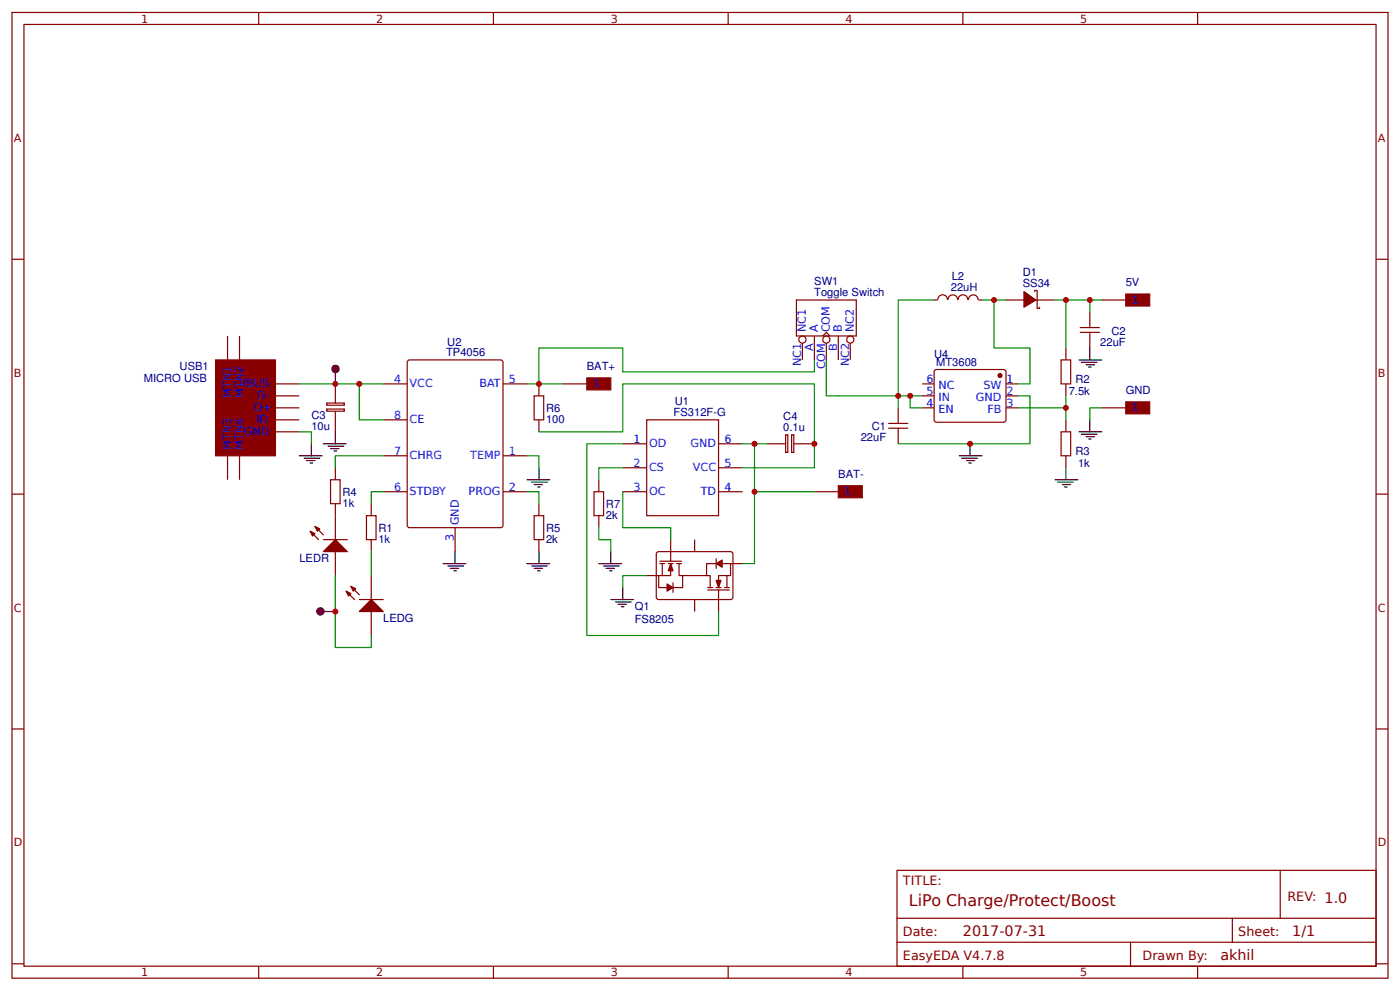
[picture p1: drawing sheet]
<svg xmlns="http://www.w3.org/2000/svg" width="309mm" height="219mm" viewBox="0 0 309 219" stroke-linecap="round" stroke-linejoin="round" font-family="sans-serif">
<g fill="none" stroke="#800" stroke-width=".26">
<path d="M2.6 2.8h304.1v213.2h-304.1zM5.3 5.4h298.7v208h-298.7zM57.1 2.8v2.6M109 2.8v2.6M160.9 2.8v2.6M212.7 2.8v2.6M264.6 2.8v2.6M2.6 57.3h2.7M304 57.3h2.7M50.3 74.2v5.3M52.9 74.2v5.3M90 79.7l.5-.2h20.1l.5 .2v36.3l-.2 .5h-20.4l-.5-.2z"/>
<path d="M175.9 66.3h13.3v7.9h-13.3zM177.3 75.8v3.7M179.9 74.2v5.3M181.8 74.2l.8-.8 .8 .8M182.6 75.8v3.7M185.2 74.2v5.3M187.9 75.8v3.7M234.4 79.5h2.1v5.3h-2.1zM235.5 76.8v2.7M238.7 72.3h4.2M238.7 73.4h4.2M240.8 68.9v3.4"/>
<path d="M240.8 73.4v3.4M60.9 95.4h5.2M60.9 84.8h5.2M60.9 87.4h5.2M60.9 90.1h5.2M60.9 92.7h5.2M72.2 90.3h3.9v.5h-3.9zM72.2 89h3.9v.5h-3.9zM74.1 84.8v4.2M74.1 90.9v4.5M84.7 84.8h5.3M84.7 92.7h5.3"/>
<path d="M111.1 84.8h5.3M137.6 98h5.3M142.9 92.7h15.8v21.2h-15.8zM158.7 98h5.3M196.3 94.6h4.3M196.3 93.5h4.3M198.4 90.1v3.4M198.4 94.6v3.4M234.4 95.4h2.1v5.2h-2.1zM235.5 84.8v2.6M235.5 92.7v2.7M2.6 109.1h2.7"/>
<path d="M50.3 100.6v5.3M52.9 100.6v5.3M68.5 117.3l1.9 1.9M69.6 116.3l1.8 1.8M71.4 119.2h5.3M74.1 113.9v5.3M81 113.9h2.1v5.3h-2.1zM82 111.2v2.7M82 119.2v2.6M84.7 108.6h5.3M84.7 100.6h5.3M100.5 116.5v5.3"/>
<path d="M111.1 108.6h5.3M111.1 100.6h5.3M137.6 103.3h5.3M137.6 108.6h5.3M158.7 103.3h5.3M158.7 108.6h5.3M235.5 100.6v2.7M304 109.1h2.7M74.1 121.8v5.3M76.5 130.5l1.8 1.9M77.5 129.5l1.9 1.8M79.4 132.4h5.3"/>
<path d="M82 127.1v5.3M82 135v5.3M2.6 161h2.7M304 161h2.7M198.2 192.2h105.8v21.2h-105.8zM282.8 192.2v10.6M2.6 212.8h2.7M57.1 213.4v2.6M109 213.4v2.6M160.9 213.4v2.6M198.2 202.8h105.8M198.2 208.1h105.8"/>
<path d="M212.7 213.4v2.6M249.8 208.1v5.3M264.6 213.4v2.6M272.3 202.8v5.3M304 212.8h2.7"/>
<circle cx="177.3" cy="75" r=".79"/>
<circle cx="182.6" cy="75" r=".79"/>
<circle cx="187.9" cy="75" r=".79"/>
</g>
<g fill="#800" stroke="#800" stroke-width=".26">
<path d="M47.6 79.5h13.3v21.1h-13.3z"/>
<path d="M74.1 119.2l2.6 2.6h-5.3z"/>
<path d="M69.6 116.3l1 .5-.5 .5z"/>
<path d="M68.5 117.3l1.1 .5-.5 .6z"/>
<path d="M79.4 135l2.6-2.6 2.7 2.6z"/>
<path d="M77.5 129.5l1.1 .5-.5 .5z"/>
<path d="M76.5 130.5l1 .6-.5 .5z"/>
</g>
<path d="M203.7 87.4h-5.3v2.7M224.9 90.1h10.6v2.6M235.5 87.4v2.7" fill="none" stroke="#080" stroke-width=".26"/>
<path d="M214.3 98v2.6M211.9 100.6h5.1M212.5 101.2h3.4M213.5 101.7h1.9M214 102.2h.6" fill="none" stroke="#000" stroke-width=".26"/>
<circle cx="235.5" cy="90.1" r=".66" fill="#c00"/>
<path d="M240.8 68.9v-2.6h-5.3v10.5M240.8 66.3h2.6" fill="none" stroke="#080" stroke-width=".26"/>
<path d="M238.4 79.5h5M240.8 76.8v2.7M238.9 80h3.5M240 80.5h1.8M240.5 81.1h.5" fill="none" stroke="#000" stroke-width=".26"/>
<path d="M248.7 64.9h5.3v2.7h-5.3z" fill="#800" stroke="#800" stroke-width=".26"/>
<path d="M243.4 66.3h5.3" fill="none" stroke="#800" stroke-width=".26"/>
<circle cx="240.8" cy="66.3" r=".66" fill="#c00"/>
<g fill="#800" stroke="#800" stroke-width=".26">
<path d="M148.2 124.5l.5 1.5h-1.1z"/>
<path d="M147.4 129l1.3 .8-1.3 .7z"/>
<path d="M158.2 128.2h1.1l-.6 1.6z"/>
<path d="M158.2 124.5l1.3-.8v1.6z"/>
</g>
<g fill="none" stroke="#800" stroke-width=".26">
<path d="M148.2 119.2v4.7M153.5 119.2v2.6M142.9 127.1h2.6M145.3 121.9h16.4l.2 .4v9.8l-.5 .3-16.1-.1-.3-.4v-9.6zM145.8 123.9h4.7M145.8 124.5h1M146.3 124.5v2.6M147.6 124.5h1.1M148.2 124.5v2.6h-2.7v2.7h1.9M148.7 128.7v2.1M149.5 124.5h1M150 124.5v2.6h.8v2.7h-2.1"/>
<path d="M150.8 127.1h5.3M153.5 132.4v2.6M156.4 130.3h4.7M156.4 129.8h1M158.2 124.5h-2.1v2.6h.8v2.7M158.2 129.8h1.1M158.2 123.4v2.1M158.7 130.3v4.7M159.5 124.5h1.9v2.6h-2.7v2.7M160.1 129.8h1M160.6 127.1v2.7M161.4 124.5h2.6"/>
</g>
<path d="M97.9 124.5h5M99 125h3.4M99.5 125.5h1.8M100.3 126h.5M100.5 121.8v2.7" fill="none" stroke="#000" stroke-width=".26"/>
<path d="M66.1 84.8h18.6M79.4 84.8v7.9h5.3" fill="none" stroke="#080" stroke-width=".26"/>
<circle cx="79.4" cy="84.8" r=".66" fill="#c00"/>
<path d="M68.8 98v2.6M71.4 98h5.1M72.5 98.5h3.4M73 99.1h1.9M73.8 99.6h.5M74.1 82.1v2.7M74.1 95.4v2.6M66.1 100.6h5.1M67.2 101.2h3.4M67.7 101.7h1.9M68.5 102.2h.6M71.4 135h2.7" fill="none" stroke="#000" stroke-width=".26"/>
<path d="M66.1 95.4h2.7v2.6M84.7 100.6h-10.6v2.7M84.7 108.6h-2.7v2.6M74.1 127.1v15.9h7.9v-2.7M82 121.8v5.3" fill="none" stroke="#080" stroke-width=".26"/>
<path d="M73 105.9h2.1v5.3h-2.1zM74.1 103.3v2.6M74.1 111.2v2.7" fill="none" stroke="#800" stroke-width=".26"/>
<g fill="#000" stroke="#000" stroke-width=".26">
<circle cx="74.1" cy="81.5" r=".79"/>
<circle cx="70.8" cy="135" r=".79"/>
</g>
<g fill="#c00">
<circle cx="74.1" cy="135" r=".66"/>
<circle cx="74.1" cy="84.8" r=".66"/>
</g>
<g fill="none" stroke="#000" stroke-width=".26">
<path d="M116.4 105.9h5M117.5 106.5h3.4M118 107h1.9M118.8 107.5h.5M119.1 103.3v2.6M116.4 124.5h5M117.5 125h3.4M118 125.5h1.9M118.8 126h.5M119.1 121.8v2.7M132.3 124.5h5M133.3 125h3.5"/>
<path d="M133.9 125.5h1.8M134.7 126h.5M134.9 132.4h5.1M134.9 121.8v2.7M136 132.9h3.4M136.5 133.5h1.9M137.3 134h.5M137.6 129.8v2.6"/>
</g>
<path d="M182.6 79.5v7.9h15.8M116.4 84.8h8M119.1 95.4h18.5v-10.6h42.3v18.5h-15.9M137.6 98h-8v42.3h29.1v-5.3M164 98h5.3M166.7 98v26.5h-2.7M116.4 100.6h2.7v2.7M116.4 108.6h2.7v2.6M132.3 116.5v2.7h2.6v2.6M137.6 108.6v7.9h10.6v2.7M137.6 103.3h-5.3v2.6M142.9 127.1h-5.3v2.7" fill="none" stroke="#080" stroke-width=".26"/>
<g fill="none" stroke="#800" stroke-width=".26">
<path d="M118 87.4h2.1v5.3h-2.1zM119.1 84.8v2.6M119.1 92.7v2.7M124.4 84.8h5.2M169.3 98h4.3M173.6 96h.4v3.9h-.4zM174.9 96h.5v3.9h-.5zM175.4 98h4.5M118 113.9h2.1v5.3h-2.1zM119.1 111.2v2.7M119.1 119.2v2.6M131.2 108.6h2.1v5.3h-2.1z"/>
<path d="M132.3 105.9v2.7M132.3 113.9v2.6M179.9 108.6h5.3"/>
</g>
<g fill="#800" stroke="#800" stroke-width=".26">
<path d="M129.6 83.4h5.3v2.7h-5.3z"/>
<path d="M185.2 107.3h5.3v2.6h-5.3z"/>
</g>
<circle cx="179.9" cy="98" r=".66" fill="#c00"/>
<path d="M238.4 95.4h5M238.9 95.9h3.5M240 96.4h1.8M240.5 96.9h.5M240.8 92.7v2.7M233.1 105.9h5M233.6 106.5h3.5M234.7 107h1.8M235.2 107.5h.5M235.5 103.3v2.6" fill="none" stroke="#000" stroke-width=".26"/>
<path d="M248.7 88.7h5.3v2.7h-5.3z" fill="#800" stroke="#800" stroke-width=".26"/>
<path d="M243.4 90.1h5.3" fill="none" stroke="#800" stroke-width=".26"/>
<path d="M243.4 90.1h-2.6v2.6" fill="none" stroke="#080" stroke-width=".26"/>
<circle cx="166.7" cy="98" r=".66" fill="#c00"/>
<path d="M166.7 108.6h13.2" fill="none" stroke="#080" stroke-width=".26"/>
<circle cx="166.7" cy="108.6" r=".66" fill="#c00"/>
<path d="M179.9 79.5v2.6h-42.3v-5.3h-18.5v8" fill="none" stroke="#080" stroke-width=".26"/>
<circle cx="119.1" cy="84.8" r=".66" fill="#c00"/>
<g fill="#800" stroke="#800" stroke-width=".26">
<path d="M226.2 64.4l2.7 1.9-2.7 1.5z"/>
<circle cx="220.9" cy="82.9" r=".4"/>
</g>
<path d="M222.2 66.3h4M228.6 64.4v-.3h.5v4h.6v-.3M228.9 66.3h3.9M203.7 84.8h2.7M203.7 87.4h2.7M203.7 90.1h2.7M206.4 81.9l.5-.3 15.1 .1 .2 .4v10.9l-.5 .2h-15.1l-.2-.5zM222.2 84.8h2.7M222.2 87.4h2.7M222.2 90.1h2.7" fill="none" stroke="#800" stroke-width=".26"/>
<path d="M224.9 87.4h2.6v10.6h-29.1" fill="none" stroke="#080" stroke-width=".26"/>
<circle cx="214.3" cy="98" r=".66" fill="#c00"/>
<path d="M232.8 66.3h2.7" fill="none" stroke="#080" stroke-width=".26"/>
<circle cx="235.5" cy="66.3" r=".66" fill="#c00"/>
<path d="M206.4 66.3h-8v21.1M217 66.3h5.2" fill="none" stroke="#080" stroke-width=".26"/>
<circle cx="198.4" cy="87.4" r=".66" fill="#c00"/>
<path d="M201.1 87.4v2.7h2.6" fill="none" stroke="#080" stroke-width=".26"/>
<circle cx="201.1" cy="87.4" r=".66" fill="#c00"/>
<path d="M219.6 66.3v10.5h7.9v8h-2.6" fill="none" stroke="#080" stroke-width=".26"/>
<circle cx="219.6" cy="66.3" r=".66" fill="#c00"/>
<path d="M206.4 66.3h.8M207.2 66.2a1.06 1.06 0 0 1 1.1-1.1 1.06 1.06 0 0 1 1 1.1M209.4 66.2a1.06 1.06 0 0 1 1.1-1.1 1.06 1.06 0 0 1 1.1 1.1M211.7 66.2a1.06 1.06 0 0 1 1-1.1 1.06 1.06 0 0 1 1.1 1.1M214 66.2a1.06 1.06 0 0 1 1-1.1 1.06 1.06 0 0 1 1.1 1.1M216.2 66.3h.8" fill="none" stroke="#800" stroke-width=".26"/>
<text font-size="3.5" fill="#800" x="200.8" y="200.1">LiPo Charge/Protect/Boost</text>
<g font-size="3.2" fill="#800">
<text x="212.7" y="206.7">2017-07-31</text>
<text x="285.5" y="206.7">1/1</text>
<text x="269.6" y="212">akhil</text>
</g>
<g font-size="2.8" fill="#800">
<text x="199.5" y="195.4">TITLE:</text>
<text x="284.4" y="199.1">REV: 1.0</text>
<text x="199.5" y="206.7">Date:</text>
<text x="273.6" y="206.7">Sheet:</text>
<text x="199.5" y="212">EasyEDA V4.7.8</text>
<text x="252.4" y="212">Drawn By:</text>
</g>
<g font-size="2.5" fill="#800">
<text x="31.2" y="5">1</text>
<text x="83.1" y="5">2</text>
<text x="134.9" y="5">3</text>
<text x="186.8" y="5">4</text>
<text x="238.7" y="5">5</text>
<text x="3" y="31.3">A</text>
<text x="304.4" y="31.3">A</text>
<text x="3" y="83.2">B</text>
<text x="304.4" y="83.2">B</text>
<text x="3" y="135">C</text>
<text x="304.4" y="135">C</text>
<text x="3" y="186.9">D</text>
<text x="304.4" y="186.9">D</text>
<text x="31.2" y="215.6">1</text>
<text x="83.1" y="215.6">2</text>
<text x="134.9" y="215.6">3</text>
<text x="186.8" y="215.6">4</text>
<text x="238.7" y="215.6">5</text>
</g>
<g font-size="2.5" fill="#000080">
<text x="179.9" y="65.5">Toggle Switch</text>
<text x="179.9" y="63">SW1</text>
<text x="210.1" y="64.3">22uH</text>
<text x="210.2" y="61.9">L2</text>
<text x="226" y="63.3">SS34</text>
<text x="226" y="60.9">D1</text>
<text x="248.7" y="63.2">5V</text>
<text x="98.8" y="76.3">U2</text>
<text x="243.1" y="76.4">22uF</text>
<text x="245.5" y="74.1">C2</text>
<text x="39.7" y="81.8">USB1</text>
<text x="98.6" y="78.7">TP4056</text>
<text x="129.6" y="81.8">BAT+</text>
<text x="206.4" y="79.1">U4</text>
<text x="206.8" y="80.8">MT3608</text>
<text x="31.7" y="84.4">MICRO USB</text>
<text x="149.1" y="89.5">U1</text>
<text x="236.1" y="87.3">7.5k</text>
<text x="237.6" y="84.6">R2</text>
<text x="248.7" y="87">GND</text>
<text x="68.8" y="95">10u</text>
<text x="68.8" y="92.6">C3</text>
<text x="120.6" y="93.3">100</text>
<text x="120.6" y="90.9">R6</text>
<text x="148.8" y="91.9">FS312F-G</text>
<text x="173" y="95.2">0.1u</text>
<text x="173" y="92.8">C4</text>
<text x="192.6" y="94.9">C1</text>
<text x="190.2" y="97.3">22uF</text>
<text x="237.6" y="100.5">R3</text>
<text x="185.2" y="105.5">BAT-</text>
<text x="238.2" y="103.2">1k</text>
<text x="75.7" y="111.9">1k</text>
<text x="75.7" y="109.5">R4</text>
<text x="133.9" y="112.1">R7</text>
<text x="83.6" y="119.8">1k</text>
<text x="83.6" y="117.4">R1</text>
<text x="120.6" y="119.8">2k</text>
<text x="120.6" y="117.4">R5</text>
<text x="133.9" y="114.5">2k</text>
<text x="66.1" y="124.1">LEDR</text>
<text x="84.7" y="137.3">LEDG</text>
<text x="140.2" y="137.6">FS8205</text>
<text x="140.2" y="134.7">Q1</text>
</g>
<g font-size="2.5" fill="#00f">
<text x="250" y="67">1</text>
<text x="178.1" y="73.4" transform="rotate(-90 178.1 73.4)">NC1</text>
<text x="179.7" y="77.5" transform="rotate(-90 179.7 77.5)">A</text>
<text x="180.7" y="73.4" transform="rotate(-90 180.7 73.4)">A</text>
<text x="183.4" y="73.4" transform="rotate(-90 183.4 73.4)">COM</text>
<text x="184.9" y="77.5" transform="rotate(-90 184.9 77.5)">B</text>
<text x="186" y="73.4" transform="rotate(-90 186 73.4)">B</text>
<text x="188.6" y="73.4" transform="rotate(-90 188.6 73.4)">NC2</text>
<text x="177" y="80.9" transform="rotate(-90 177 80.9)">NC1</text>
<text x="182.3" y="81.6" transform="rotate(-90 182.3 81.6)">COM</text>
<text x="187.6" y="80.9" transform="rotate(-90 187.6 80.9)">NC2</text>
<text x="51.1" y="87.9" transform="rotate(-90 51.1 87.9)">MTN1</text>
<text x="52.8" y="85.6">VBUS</text>
<text x="53.7" y="87.9" transform="rotate(-90 53.7 87.9)">MTN2</text>
<text x="56.7" y="88.2">D-</text>
<text x="87.1" y="84.5">4</text>
<text x="90.5" y="85.6">VCC</text>
<text x="105.9" y="85.6">BAT</text>
<text x="112.4" y="84.5">5</text>
<text x="131" y="85.6">1</text>
<text x="204.7" y="89.8">4</text>
<text x="204.7" y="87.2">5</text>
<text x="204.7" y="84.5">6</text>
<text x="207.4" y="88.5">IN</text>
<text x="207.4" y="85.8">NC</text>
<text x="215.6" y="88.5">GND</text>
<text x="217.3" y="85.8">SW</text>
<text x="222.4" y="84.5">1</text>
<text x="222.4" y="87.2">2</text>
<text x="222.4" y="89.8">3</text>
<text x="56.1" y="90.9">D+</text>
<text x="56.6" y="93.5">ID</text>
<text x="87.1" y="92.4">8</text>
<text x="90.5" y="93.5">CE</text>
<text x="207.4" y="91.1">EN</text>
<text x="218.2" y="91.1">FB</text>
<text x="250" y="90.9">1</text>
<text x="51.1" y="99.3" transform="rotate(-90 51.1 99.3)">MTN3</text>
<text x="53.7" y="99.3" transform="rotate(-90 53.7 99.3)">MTN4</text>
<text x="53.9" y="96.1">GND</text>
<text x="87.1" y="100.4">7</text>
<text x="90.5" y="101.4">CHRG</text>
<text x="103.9" y="101.4">TEMP</text>
<text x="112.4" y="100.4">1</text>
<text x="140" y="97.7">1</text>
<text x="143.4" y="98.8">OD</text>
<text x="152.6" y="98.8">GND</text>
<text x="160.1" y="97.7">6</text>
<text x="140" y="103">2</text>
<text x="143.4" y="104.1">CS</text>
<text x="153.1" y="104.1">VCC</text>
<text x="160.1" y="103">5</text>
<text x="87.1" y="108.3">6</text>
<text x="90.5" y="109.4">STDBY</text>
<text x="103.5" y="109.4">PROG</text>
<text x="112.4" y="108.3">2</text>
<text x="140" y="108.3">3</text>
<text x="143.4" y="109.4">OC</text>
<text x="154.8" y="109.4">TD</text>
<text x="160.1" y="108.3">4</text>
<text x="186.5" y="109.4">1</text>
<text x="100.3" y="119.4" transform="rotate(-90 100.3 119.4)">3</text>
<text x="101.3" y="116" transform="rotate(-90 101.3 116)">GND</text>
</g>
</svg>
